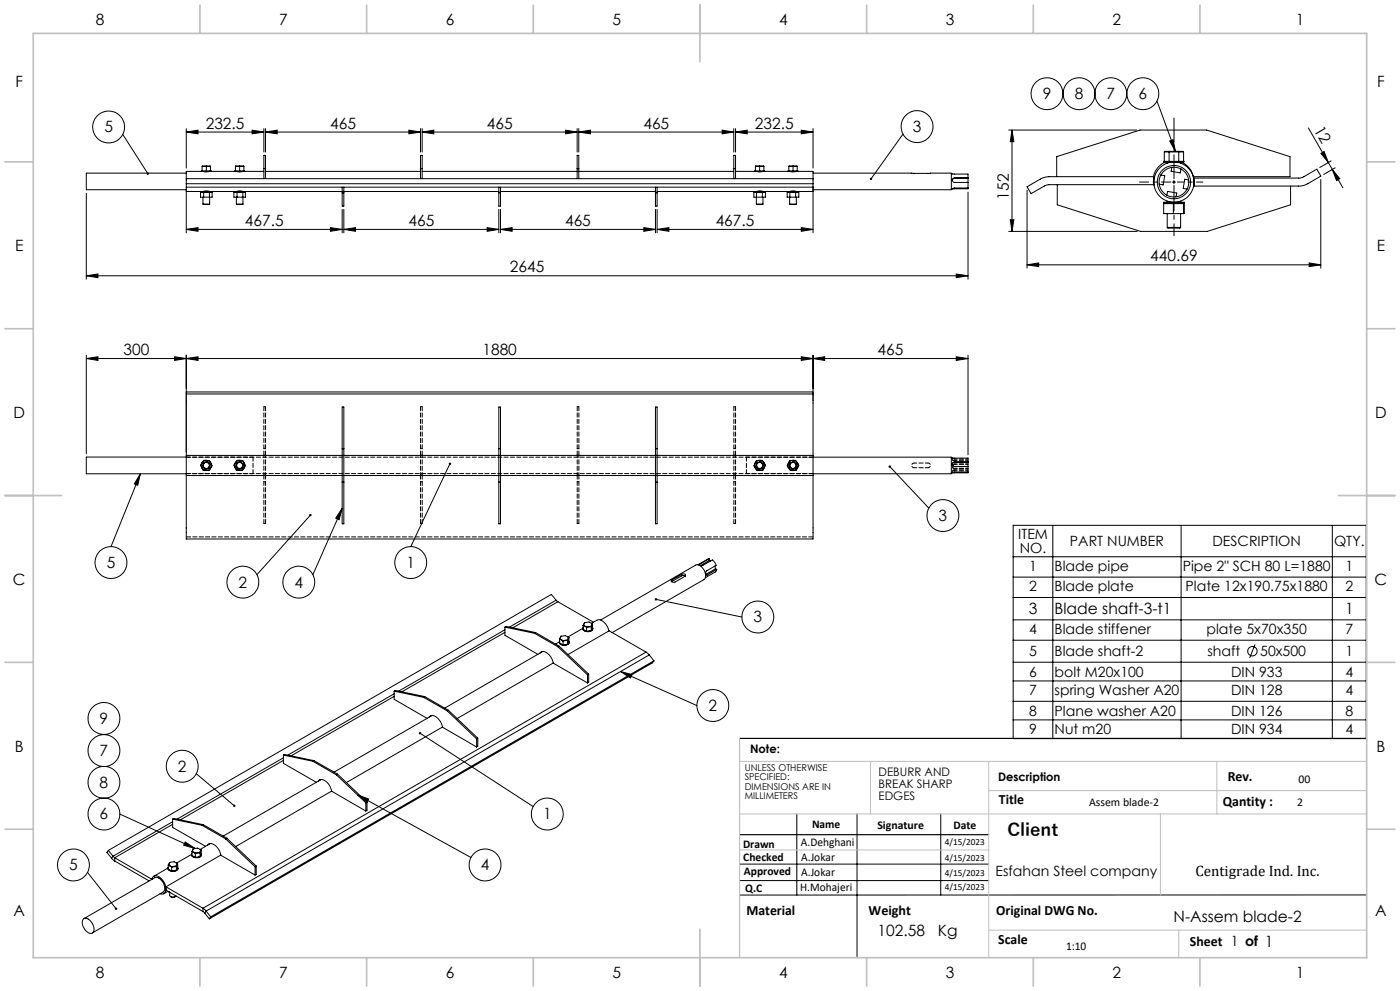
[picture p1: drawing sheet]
<svg xmlns="http://www.w3.org/2000/svg" width="420mm" height="297mm" viewBox="0 0 420 297" stroke-linecap="round" stroke-linejoin="round" font-family="sans-serif">
<g fill="none" stroke="#000" stroke-width=".3">
<path d="M55.9 39.6l3.5-.6v1.1zM55.9 38.6v11.8M55.9 39.6h23.3M75.6 39l3.6 .6-3.6 .5zM79.2 38.6v7M79.7 39.6l3.4-.6v1.1zM79.7 39.6h46.5M79.7 38.6v7M122.7 39l3.5 .6-3.5 .5zM126.2 38.6v7M126.6 39.6l3.5-.6v1.1zM126.6 39.6h46.5"/>
<path d="M126.6 38.6v7M169.7 39l3.4 .6-3.4 .5zM173.1 38.6v7M173.6 39.6l3.5-.6v1.1zM173.6 39.6h46.5M173.6 38.6v7M216.6 39l3.5 .6-3.5 .5zM220.1 38.6v7M220.7 39.6l3.5-.6v1.1zM220.7 39.6h23.2M220.7 38.6v7M240.4 39l3.5 .6-3.5 .5z"/>
<path d="M243.9 38.6v11.8M302.6 39h38.4M303.6 39l.6 3.5h-1.1zM303.6 39v30.4M347.1 30.3l5.5 15.1M392.5 38.3l10.4 18M25.9 57.9v25.8M36.8 40.3l7.5 11.7M55.9 57.1v12.7M55.9 51.9h-30v5h30M55.9 53.5v2.6M55.9 56.1v1.3h4.5"/>
<path d="M55.9 56.1h188v1.3h-4.5M55.9 55.1h188M55.9 53.5h188M60.1 57.6h3.5v1.5h-3.5zM60.4 57.4h3M60.4 57.4v.2M60.4 51.4h3M60.4 51.4h-4.5v2.1M60.6 49.8h2.5M60.6 49.8v1.5M60.9 51.4l.9 .1 1.1-.1M60.9 57.4l.9-.2 1.1 .2"/>
<path d="M60.9 59.1v2.1M61.1 57.6v1.5M61.9 49.8v1.5M62.8 57.6v1.5M62.9 57.4h.1M62.9 51.4h.1M62.9 59.1v2.1M63.1 49.8v1.5M63.4 57.5v.1M63.4 51.4h7M63.4 57.4l-3 .1M63.4 57.4h6.9"/>
<path d="M70.2 57.6h3.4v1.5h-3.4zM70.3 57.5h3.1M70.3 57.4h3.1M70.3 57.4l.1 .2M70.4 51.4h3M70.6 49.8h2.6M70.6 49.8v1.5M70.9 51.4l.9 .1 1.1-.1M70.9 57.4l.9-.2 1.1 .2M70.9 59.1v2.1M71.1 57.6v1.5M71.9 49.8v1.5"/>
<path d="M72.8 57.6v1.5M72.9 57.4h.1M72.9 51.4h.1M72.9 59.1v2.1M73.2 49.8v1.5M73.4 51.4h5.8M73.4 57.4v.2M73.4 57.4h29.3M79.2 53.5v-6.9h.5v6.9M79.2 50.5h.5M79.7 51.4h46.5M102.7 56.1v5.7h.5v-5.7"/>
<path d="M102.7 57.8h.5M103.2 57.4h46.4M126.2 53.5v-6.9h.4v6.9M126.2 50.5h.4M126.6 51.4h46.5M149.6 56.1v5.7h.5v-5.7M149.6 57.8h.5M150.1 57.4h46.5M173.1 53.5v-6.9h.5v6.9M173.1 50.5h.5M173.6 51.4h46.5M196.6 56.1v5.7h.5v-5.7"/>
<path d="M196.6 57.8h.5M197.1 57.4h29.2M220.1 53.5v-6.9h.6v6.9M220.1 50.5h.6M220.7 51.4h5.7M226.2 57.6h3.4v1.5h-3.4zM226.3 57.4l3.1 .1M226.3 57.4h3.1M226.4 51.4h3M226.4 57.5v.1M226.6 49.8h2.6M226.6 49.8v1.5"/>
<path d="M226.9 57.4l.9-.2 1.1 .2M226.9 51.4l.9 .1 1.1-.1M226.9 59.1v2.1M226.9 57.6v1.5M227.9 49.8v1.5M228.7 57.6v1.5M228.9 57.4h.1M228.9 51.4h.1M228.9 59.1v2.1M229.2 49.8v1.5M229.4 51.4h7M229.4 57.4v.2"/>
<path d="M229.4 57.4h7M236.1 57.6h3.5v1.5h-3.5zM236.4 57.4h3M236.4 57.4l3 .1M236.4 51.4h3M236.4 57.5v.1M236.6 49.8h2.5M236.6 49.8v1.5M236.9 57.4l.9-.2 1.1 .2M236.9 51.4l.9 .1 1.1-.1M237 57.6l-.1 3.6M237.9 49.8v1.5"/>
<path d="M238.7 57.6v1.5M238.9 57.4h.1M238.9 51.4h.1M238.9 59.1v2.1M239.1 49.8v1.5M239.4 51.4h4.5v2.1M239.4 57.4v.2M243.9 51.9h41.5v5h-41.5M243.9 53.5v16.3M270.9 40.2l-9.6 13.4M285.4 52.1l5 .1v1.1M285.4 56.6h.4"/>
<path d="M285.7 56.5l.7-.2h4v.3zM290.4 53.3h-4a.69 .69 0 0 0-.7 .7 .69 .69 0 0 0 .7 .7h4M290.4 54.7v1.6M290.4 53.4h-4l-.4 .2-.3 .5M290.4 53.3v1.4M290.4 57.6v26.1M308.1 57v23.4M317.2 55.3v6.1l25 8h20l25-8v-5.6M346.1 55.3v-2.4h-31.4l-2.3 .6-4.3 2.5 1.2 2 4.1-2.3 1.3-.4 31.5 .1M347.8 55.2a4.6 4.6 0 0 0 2.3 3.3M348.3 52.5l-.5 1.4v1.3M348.3 52.5l1.1 .2-.5 2.7-1.1-.2"/>
<path d="M349.2 48.4h6v.1h-4.6a1.25 1.25 0 0 1-1.4-.1zM349.3 45.5h5.8M349.3 45.5l.2-.1h5.4l.2 .1M349.3 45.5v2.9M349.6 48.5a6 6 0 0 0-3.6 4.4M350.1 58.5l1 .4 1.7 .1M350.1 58.5l.2-1.1 2.7 .5-.2 1.1M350.2 48.5v.4M350.8 45.4l-.1 3M350.9 42.3l1-.4 .7 3.5zM351.5 50.2a4.6 4.6 0 0 0-3.2 2.3M351.5 50.2h1.3l1.5 .5"/>
<path d="M351.5 50.2l-.2 1.1 2.8 .5 .2-1.1M351.7 54.6h1M352.2 54.1v1M353.5 45.4l.1 3M354.2 48.5v.4M354.3 50.7a4.4 4.4 0 0 1 2.3 3.2M354.4 48.5a6.2 6.2 0 0 1 3.6 4.4h29v-5.9l-25-8h-20l-25 8v5.9M355.1 45.5v2.9M356.1 56.7a4.2 4.2 0 0 1-3.3 2.3M356.6 53.9l-.1 1.8-.4 1M356.6 53.9l-1.2-.2-.4 2.8 1.1 .2M358.2 55.3h.1"/>
<path d="M358.2 53.4h31.8l1.1-.4 3.9-2.3 1.2 2.1-4.5 2.6-1.7 .4h-31.8zM396.2 53.8v26.6M396.3 46l.9-.6 1.3 3.3zM399.3 48.2l-3.4 2M399.7 50.8l2.2 2.7-.9 .6zM400.5 50.3l-3.4 2M55.9 68.8l3.5-.6v1.1zM55.9 68.8h46.8M60.9 61.2h2M70.9 61.2h2M99.1 68.2l3.6 .6-3.6 .5zM102.7 62.8v7"/>
<path d="M103.2 68.8l3.4-.6v1.1zM103.2 68.8h46.4M103.2 62.8v7M146.2 68.2l3.4 .6-3.4 .5zM149.6 62.8v7M150.1 68.8l3.5-.6v1.1zM150.1 68.8h46.5M150.1 62.8v7M193.1 68.2l3.5 .6-3.5 .5zM196.6 62.8v7M197.1 68.8l3.6-.6v1.1zM197.1 68.8h46.8"/>
<path d="M197.1 62.8v7M226.9 61.2h2M236.9 61.2h2M240.4 68.2l3.5 .6-3.5 .5zM302.6 69.4h38.6M303.1 65.9h1.1l-.6 3.5zM308.1 79.4l3.5-.6v1.1zM308.1 79.4h88.1M349.1 60.6h6.2v.2h-6.2zM349.1 61h6.1v3h-6.1zM349.2 60.8v.2M350.2 68.2h4"/>
<path d="M350.2 68.2l.2 .2h3.6l.2-.2M350.2 60.3v.3M350.2 64v4.2M352 61v3M354.2 60.3v.3M354.2 64v4.2M355.1 61v3M355.2 60.8v.2M392.7 78.8l3.5 .6-3.5 .5zM25.9 82.7l3.5-.6v1.1zM25.9 82.7h264.5M286.9 82.1l3.5 .6-3.5 .5z"/>
<path d="M25.9 107.5l3.5-.6v1.1zM25.9 106.5v29.5M25.9 107.5h264.5M52.4 106.9l3.5 .6-3.5 .5zM55.9 107.5l3.5-.6v1.1zM55.9 106.5v30M55.9 118.1h188M55.9 117.5h188M240.4 106.9l3.5 .6-3.5 .5zM243.9 107.5l3.5-.6v1.1zM243.9 106.5v30M286.9 106.9l3.5 .6-3.5 .5z"/>
<path d="M290.4 106.5v29.8M55.9 137h-30v5h30M55.9 120v.8M55.9 136.5v6M55.9 136.5h46.8M60.4 139.8l.3 .7M60.9 138.4l-.5 .6M61.1 138h1.7l.8 1.6-.9 1.4h-1.7l-.9-1.6zM61.6 138h.8M63 138.5l.4 .7M63.4 140l-.5 .6M70.4 139.8l.3 .7"/>
<path d="M70.8 138.4l-.4 .6M71.1 138h1.7l.8 1.6-.9 1.4h-1.8l-.7-1.6zM71.6 138h.8M73.1 138.5l.3 .7M73.4 140l-.4 .6M102.7 122h.5v35h-.5zM102.7 134.5h.5M103.2 136.5h46.4M135 139l-11.8 24.8M149.6 122h.5v35h-.5zM149.6 134.5h.5M150.1 136.5h46.5"/>
<path d="M196.6 122h.5v35h-.5zM196.6 134.5h.5M197.1 136.5h46.8M226.4 140l.4 .6M226.7 138.5l-.3 .7M226.9 138h1.8l.9 1.4-.8 1.6h-1.7l-.9-1.4zM228.2 138h-.8M229 138.4l.4 .6M229.4 139.8l-.3 .7M236.4 140l.5 .6M236.7 138.5l-.3 .7M237 138h1.7l.9 1.4-.8 1.6h-1.7l-1-1.4z"/>
<path d="M238.2 138h-.8M238.9 138.4l.5 .6M239.4 139.8l-.4 .7M243.9 137h41.5v5h-41.5M243.9 136.5v6M266.9 139.8l11.8 12.5M285.4 137.3h5v1.1M290.4 138.5h-4l-.4 .2-.3 .5M290.4 138.4h-4a.69 .69 0 0 0-.7 .7 .69 .69 0 0 0 .7 .7h4M290.4 139.8v1.7M290.4 138.4v1.4M42.1 142l-.8 3.4-1-.4z"/>
<path d="M42.1 142l-8.8 21.8M55.9 142.5v19h188v-19M55.9 142.5h46.8M61.4 141h.8M71.4 141h.8M93.1 154.4l-16 17.8M102.7 144.5h.5M102.7 152.3l-1 3.4-1-.4zM102.7 152.3l-8.8 19.9M103.2 142.5h46.4M149.6 144.5h.5M150.1 142.5h46.5"/>
<path d="M196.6 144.5h.5M197.1 142.5h46.8M228.4 141h-.8M238.4 141h-.8M285.4 141.7h.4M285.7 141.7l.5-.2h4.2v.2zM304 157.4h105.9v64h-105.9zM315.8 157.4v64M354.3 157.4v64M399.7 157.4v64M166.8 179.9l.6 .4M166.8 179.9l-1.4-1.8-132.9 76.8"/>
<path d="M166.8 179.9l-14 8.1M196.8 179.6l25.8 5.3M201.5 173.8v.5M201.5 174.3h.1M204.5 172.2a.58 .58 0 0 1 .8-.2 .58 .58 0 0 1 .2 .7l-3 1.7a.83 .83 0 0 1-1.2-.4l.2-.2M204.5 172.6h1.1M204.5 172.2l-3 1.6M204.5 172.6l-3 1.7M204.5 172.2v.4M209.9 169.1l-.1 .1a.62 .62 0 0 0 .4 .5 .62 .62 0 0 0 .7-.3l2.8-1.6 .7 .7 .4 .9-2.8 1.7a.63 .63 0 0 0-.4 .7 .63 .63 0 0 0 .6 .5M209.9 169.1v.4M211.8 172.1l-.1 .1"/>
<path d="M211.8 172.1l.4 .2M212.7 167.5l-3.3 1.8M212.7 167.5l-2.8 1.6M212.7 167.5l.1 .5M212.8 168l.4 .1M212.8 168l-2.7 1.5M214.5 169.6l.1 .9M214.6 170.5l-2.8 1.6M214.6 170.5l.4 .1M215 170.6l-.3 .8-3.1 1.7M215 170.6l-2.8 1.7M304 166.9h105.9"/>
<path d="M304 173h105.9M304 179.1h105.9M151.5 188v2.4l9.9 5.7M151.5 188l8.8 1.8M151.5 188l.3-.3 8.9 1.9M151.5 189.5l-30.9 17.8M151.5 188.7l-31.9 18.4M160.3 189.8l7.1 4M160.7 189.6l-.4 .2M160.7 189.6l7 4.1M162 195.8a1.7 1.7 0 0 1 2.7 .4l.8 1 .5 1.6M162.5 195.3l-.2 .2"/>
<path d="M162.8 195.3l-29.4 16.9M165.9 198.7l-28.7 16.6M166 198.8l10.2 5.9M167.4 180.3l10.6 6.2M167.4 180.3l-13.6 7.9M167.4 193.8l8.8 8.4M167.7 193.7l-.3 .1M167.7 193.7l8.9 8.3M167.8 192.5a1.68 1.68 0 0 0 3 0M167.8 192.4l-1.1 .6M167.9 192.2a.93 .93 0 0 0 1.1 1.1h.7a.88 .88 0 0 0 1-1.1M167.9 191.5l1 .6"/>
<path d="M167.9 191.5v1.2l1 .6M168 191.4l.9 .6M168 191.4l-.1 .1M168.3 190.7l-.3 .7M168.3 190.7l1.3-.2 1 .5M168.3 190.7l-.4 .8M168.9 192.1v1.2M168.9 192v.1M170.2 191.8l-1.3 .2M170.2 191.8l.1 .1M170.3 191.9l-1.4 .2M170.3 193l-1.4 .3"/>
<path d="M170.3 191.9v1.1M170.6 191l-.4 .8M170.6 191l.1 .1M170.7 191.1l-.4 .8M170.7 191.1v1.1l-.4 .8M174.8 188.4a1.66 1.66 0 0 0 1.5 .9 1.66 1.66 0 0 0 1.5-.9M174.8 188.3l-4.4 2.6M174.9 188.1a1.1 1.1 0 0 0 .5 1 1.1 1.1 0 0 0 1.1 .1h.5a.82 .82 0 0 0 .8-1.1M174.9 187.5l1.1 .4M174.9 187.5l1.1 .5M174.9 187.5v1.1l1.1 .6M175.4 186.6l-.5 .9"/>
<path d="M175.4 186.6l1.3-.2 .9 .5M175.4 186.6l-.1 .1M176 188v1.2M176 187.9v.1M177.3 187.7l-1.3 .2M177.3 187.7l.1 .1M177.4 187.8l-1.4 .2M177.4 189l-1.4 .2M177.4 187.8v1.2M177.4 186.8l1.7-.9a3.1 3.1 0 0 1 3.4 2.7l.2 .5M177.6 186.9l-.3 .8M177.6 186.9l.2 .1"/>
<path d="M177.8 187l-.4 .8M177.8 187v1.2l-.4 .8M180.2 185.8l28.5-16.4a2.91 2.91 0 0 1 3 3l-.1 .8-.4 .5-27.5 15.9M193.8 195.4l1 .9M193.8 195.4l-132.9 76.8M193.8 195.4l-11.1-6.3-12.3 7.1M194.8 196.3l1.4 1.7M194.8 196.3l-133 76.7M196.2 198l-133 76.8M196.2 198l-.4 .6-133 76.8M304 185.8h105.9M304 191.9h105.9"/>
<path d="M304 198.5h105.9M376.5 193.1l-1.6 4.1M118.3 207.1v2.5l9.8 5.7M118.3 207.1l8.8 1.9M118.3 207.1l.3-.2 8.8 1.9M118.3 208.7l-31 17.8M118.3 207.9l-31.9 18.4M126 219.7l33.9 22M127.1 209l7.1 4M127.4 208.8l-.3 .2M127.4 208.8l7.1 4.1M128.7 214.9h.1a1.9 1.9 0 0 1 2.9 .7l.8 1.4 .3 .9 10.2 6"/>
<path d="M129.3 214.5l-.2 .2M129.6 214.5l-29.4 16.9M132.7 217.9l-28.8 16.6M134.2 213l8.8 8.4M134.5 212.9l-.3 .1M134.5 212.9l8.8 8.3M176.2 202.2v2.5M176.6 202l-.4 .2M176.6 202v2.5l-.4 .2M186.2 201.3l3.4 .9-.4 1zM186.2 201.3l22.9 10.2M304 204.1h105.9"/>
<path d="M304 210.2h105.9M304 215.8h105.9M58.9 231.9l11.4 9.6M85 226.3v2.5l9.9 5.7M85 226.3l8.8 1.8M85 226.3l.4-.2 8.8 1.9M85 227.9l-30.9 17.8M85 227.1l-31.9 18.4M93.8 228.1l7.1 4.1M94.2 228l-.4 .1M94.2 228l7.1 4M95.5 234.1a1.9 1.9 0 0 1 2.9 .7l.7 1.1 .4 1.2 10.2 6"/>
<path d="M96.1 233.7l-.3 .2M96.3 233.6l-29.3 17M99.5 237.1l-28.8 16.6M100.9 232.2l8.8 8.4M101.3 232l-.4 .2M101.3 232l8.8 8.4M107.3 238.2l3.3 1.3-.5 .9zM107.3 238.2l34 18.8M143 221.4v2.5M143.3 221.2l-.3 .2M143.3 221.2v2.5l-.3 .2M32.5 254.9l1.4 1.7"/>
<path d="M32.5 254.9l-.4 .6 1.4 1.7M33.5 257.2l.9 .9M33.9 256.6l.5 .5M33.9 256.6l-.4 .6M34.4 257.1l11.1 6.4M34.4 258.1l10.3 5.9M34.4 257.1v1M35.9 244l22.6 10.3M50.5 259.9a1.19 1.19 0 0 0 1.7 1.2l.4-.1a.76 .76 0 0 0 .7-1.1M50.5 259.3l1 .6M50.5 259.3v1.2l1 .5M50.6 259.2l.9 .5"/>
<path d="M50.6 259.2l-.1 .1M50.9 258.4l1.3-.1 1 .5M50.9 258.4l-.3 .8M50.9 258.4l-.4 .9M51.5 259.9v1.1M51.5 259.7v.2M51.8 245.5v2.5l9.9 5.6M51.8 245.5l8.8 1.8M51.8 245.5l.3-.2 8.9 1.9M51.8 247l-17.4 10.1M51.8 246.3l-17.9 10.3M52.8 259.5l-1.3 .2"/>
<path d="M52.8 259.5l.1 .2M52.9 259.7l-1.4 .2M52.9 259.7v1.1M53.2 258.8l-.4 .7M53.2 258.8l.1 .1M53.3 258.9l-.4 .8M53.3 258.9v1.1l-.4 .8M55.6 252.3l2.9 2-3.4-1zM57.5 256.1a1.72 1.72 0 0 0 3 .2v-.2M57.5 256.1l-4.5 2.6M57.6 255.8a.96 .96 0 0 0 .2 1 .96 .96 0 0 0 1 .2l.9-.1a.73 .73 0 0 0 .7-1.1M57.6 255.2l1 .6"/>
<path d="M57.6 255.2v1.2l1 .6M57.7 255.1l.9 .6M57.7 255.1l-.1 .1M58 254.4l1.3-.2 1 .5M58 254.4l-.3 .7M58 254.4l-.4 .8M58.6 255.8v1.2M58.6 255.7v.1M59.9 255.4l-1.3 .3M59.9 255.4l.1 .2M60 255.6l-1.4 .2M60 256.7l-1.4 .3"/>
<path d="M60 255.6v1.1M60.3 254.7l-.4 .7M60.3 254.7l.1 .1M60.4 254.8v1.1l-.4 .8M60.4 254.8l-.4 .8M60.6 247.3l7.1 4.1M61 247.2l-.4 .1M61 247.2l7.1 4M62.3 253.3a1.9 1.9 0 0 1 2.9 .7l.7 1.1 .4 1.2 10.2 6M62.8 252.9l-.2 .2M63.1 252.8l-3.1 1.8M66.3 256.3l-16.5 9.5"/>
<path d="M67.7 251.4l8.8 8.4M68.1 251.2l-.4 .2M68.1 251.2l8.8 8.4M76.5 259.8v2.5M76.9 259.6l-.4 .2M76.9 259.6v2.4l-.4 .3M109.7 240.6v2.5M110.1 240.4l-.4 .2M110.1 240.4v2.4l-.4 .3M221.9 259h74.7M239 243.9v24.3M257.1 243.9v43.1"/>
<path d="M282.2 243.9v24.3M25 275.4a1.84 1.84 0 0 1 2.6 1.2l.6 1.3a1.26 1.26 0 0 1-.5 1.7 1.26 1.26 0 0 1-1.8-.5 3 3 0 0 1-.9-3.7zM25.2 275.3l21.2-12.2a2.73 2.73 0 0 1 3 2.8 1.36 1.36 0 0 1-.5 1.5l-21.2 12.2M26.2 261.4l8.6 10.9M45.5 263.5a1.45 1.45 0 0 1 1.3-1.1 1.45 1.45 0 0 1 1.4 .8 3.7 3.7 0 0 1 1.2 4.5l-.8 .3-.6-.1M45.6 263.5h-.1M49.8 265.8l11.1 6.4M49.8 265.8v1l11.1 6.4M50.4 267.1l-1.2 .7M50.4 260.2a1.68 1.68 0 0 0 3 .2v-.2M50.4 260.1l-4.3 2.5M50.7 267.3l.1 .1"/>
<path d="M50.9 267.4v1l.3 .3 .9 .2 .7-.4M51.2 268.7h.1M52.6 268.7l-.7 .2-.6-.2M52.9 260.8l-1.4 .2M60.9 272.2l.9 .8M60.9 273.2l.5 .4M60.9 272.2v1M61.4 273.6l1.4 1.8M61.8 273l1.4 1.8M61.8 273l-.4 .6M63.2 274.8l-.4 .6M221.9 263.9h74.7"/>
<path d="M410 268.2h-188.1"/>
<circle cx="32.6" cy="38.1" r="4.8"/>
<circle cx="275.1" cy="38" r="4.8"/>
<circle cx="314.1" cy="28.1" r="4.8"/>
<circle cx="323.7" cy="28.1" r="4.8"/>
<circle cx="333.2" cy="28.1" r="4.8"/>
<circle cx="342.9" cy="28.1" r="4.8"/>
<circle cx="352.2" cy="54.6" r="6"/>
<circle cx="352.2" cy="54.6" r="5"/>
<circle cx="61.9" cy="139.5" r=".99"/>
<circle cx="61.9" cy="139.5" r=".9"/>
<circle cx="71.9" cy="139.5" r=".9"/>
<circle cx="71.9" cy="139.5" r="1"/>
<circle cx="227.9" cy="139.5" r=".89"/>
<circle cx="227.9" cy="139.5" r="1"/>
<circle cx="237.9" cy="139.5" r=".9"/>
<circle cx="237.9" cy="139.5" r=".99"/>
<circle cx="282.9" cy="154.5" r="4.8"/>
<circle cx="33.3" cy="168.6" r="4.8"/>
<circle cx="72.8" cy="174.5" r="4.8"/>
<circle cx="89.6" cy="174.5" r="4.8"/>
<circle cx="123.2" cy="168.6" r="4.8"/>
<circle cx="227.3" cy="184.9" r="4.8"/>
<circle cx="375.7" cy="195.2" r="1.4"/>
<circle cx="31.2" cy="215.3" r="4.8"/>
<circle cx="213.8" cy="211.4" r="4.8"/>
<circle cx="31.2" cy="225" r="4.8"/>
<circle cx="31.2" cy="234.5" r="4.8"/>
<circle cx="54.7" cy="229.7" r="4.8"/>
<circle cx="22" cy="259.2" r="4.8"/>
<circle cx="31.2" cy="244" r="4.8"/>
<circle cx="145.5" cy="259.2" r="4.8"/>
<circle cx="164.2" cy="244" r="4.8"/>
</g>
<path d="M352.2 53.6v-18.2" fill="none" stroke="#000" stroke-width=".3" stroke-dasharray="15.2 1.3 1.3 1.3" stroke-dashoffset="8.1"/>
<path d="M351.2 54.6h-9.3" fill="none" stroke="#000" stroke-width=".3" stroke-dasharray="15.2 1.3 1.3 1.3" stroke-dashoffset="12.5"/>
<path d="M352.2 55.6v15.1" fill="none" stroke="#000" stroke-width=".3" stroke-dasharray="15.2 1.3 1.3 1.3" stroke-dashoffset="7.6"/>
<path d="M353.2 54.6h7.7" fill="none" stroke="#000" stroke-width=".3" stroke-dasharray="15.2 1.3 1.3 1.3" stroke-dashoffset="13.3"/>
<path d="M221.9 221.3h188.1M221.9 250.2h74.7" fill="none" stroke="#000" stroke-width=".35"/>
<path d="M221.9 228.2h188.1M261.2 228.2v15.7M296.6 228.2v58.8M296.6 237h113.4M365.1 228.2v15.7M221.9 243.9h188.1M221.9 254.7h74.7M348.1 243.9v24.3M296.6 278.8h113.4M353.6 278.8v8.2" fill="none" stroke="#c0c0c0" stroke-width=".3"/>
<path d="M221.9 221.3v65.7" fill="none" stroke="#c0c0c0" stroke-width=".35"/>
<g fill="none" stroke="#c0c0c0" stroke-width=".5">
<path d="M10 10h400v277h-400zM60 1.5v8.5M110 1.5v8.5M160 1.5v8.5M210 1.5v17M260 1.5v8.5M310 1.5v8.5M360 1.5v8.5M1.5 48.5h8.5M410 48.5h8.5M1.5 98.5h8.5M410 98.5h8.5"/>
<path d="M1.5 148.5h17M401.5 148.5h17M1.5 198.5h8.5M410 198.5h8.5M1.5 248.5h8.5M410 248.5h8.5M210 278.5v17M60 287v8.5M110 287v8.5M160 287v8.5M260 287v8.5M310 287v8.5"/>
<path d="M360 287v8.5"/>
</g>
<g fill="#000">
<path d="M55.9 39.6l3.5-.6v1.1zM75.6 39l3.6 .6-3.6 .5zM220.7 39.6l3.5-.6v1.1zM240.4 39l3.5 .6-3.5 .5z"/>
<path d="M79.7 39.6l3.4-.6v1.1zM122.7 39l3.5 .6-3.5 .5zM126.6 39.6l3.5-.6v1.1zM169.7 39l3.4 .6-3.4 .5zM173.6 39.6l3.5-.6v1.1zM216.6 39l3.5 .6-3.5 .5z"/>
<path d="M303.6 39l.6 3.5h-1.1zM303.1 65.9h1.1l-.6 3.5z"/>
<path d="M399.7 50.8l2.2 2.7-.9 .6zM396.3 46l.9-.6 1.3 3.3z"/>
<path d="M55.9 68.8l3.5-.6v1.1zM99.1 68.2l3.6 .6-3.6 .5zM103.2 68.8l3.4-.6v1.1zM146.2 68.2l3.4 .6-3.4 .5zM150.1 68.8l3.5-.6v1.1zM193.1 68.2l3.5 .6-3.5 .5zM197.1 68.8l3.6-.6v1.1zM240.4 68.2l3.5 .6-3.5 .5z"/>
<path d="M308.1 79.4l3.5-.6v1.1zM392.7 78.8l3.5 .6-3.5 .5z"/>
<path d="M286.9 82.1l3.5 .6-3.5 .5zM25.9 82.7l3.5-.6v1.1z"/>
<path d="M25.9 107.5l3.5-.6v1.1zM52.4 106.9l3.5 .6-3.5 .5zM55.9 107.5l3.5-.6v1.1zM240.4 106.9l3.5 .6-3.5 .5zM243.9 107.5l3.5-.6v1.1zM286.9 106.9l3.5 .6-3.5 .5z"/>
<path d="M266.7 139.6a.36 .36 0 0 0 .1 .6 .36 .36 0 0 0 .5-.3 .36 .36 0 0 0-.5-.4l.1 .3zM42.1 142l-.8 3.4-1-.4zM134.7 138.7a.36 .36 0 0 0 .1 .6 .36 .36 0 0 0 .5-.1 .36 .36 0 0 0-.2-.5l-.1 .3 .1-.3zM92.9 154.1a.37 .37 0 0 0 0 .5 .37 .37 0 0 0 .5 0 .37 .37 0 0 0 0-.5l-.3 .3 .3-.3zM102.7 152.3l-1 3.4-1-.4zM44.1 51.8v.5h.5l-.3-.3 .3 .3v-.5zM261.1 53.3l-.1 .6 .3-.3-.2 .3a.36 .36 0 0 0 .6-.3 .36 .36 0 0 0-.6-.3zM196.6 179.3l-.2 .3h.4h-.4a.36 .36 0 0 0 .4 .4 .36 .36 0 0 0 .3-.5 .36 .36 0 0 0-.5-.2zM186.2 201.3l3.4 .9-.4 1zM70.1 241.2l-.1 .5 .5 .1-.2-.3 .3 .2v-.5zM34.6 272.1l-.1 .5 .5 .1-.2-.4 .2 .3 .1-.4zM107.3 238.2l3.3 1.3-.5 .9zM55.6 252.3l2.9 2-3.4-1zM125.7 219.5a.36 .36 0 0 0 .2 .6 .36 .36 0 0 0 .4-.4 .36 .36 0 0 0-.5-.2l.2 .2zM350.9 42.3l1-.4 .7 3.5z"/>
</g>
<g fill="none" stroke="#000" stroke-width=".3" stroke-dasharray="1.3 .6" stroke-dashoffset=".7">
<path d="M60.7 138.8l1.2-.8M60.8 138.8l1.1-.7M61.9 138l1.3 .8M61.9 138.1l1.2 .7M63.1 138.8v1.3M63.2 138.8v1.4M70.7 138.8l1.2-.8M70.8 138.8l1.1-.7M71.9 138l1.3 .8M71.9 138.1l1.2 .7M73.1 138.8v1.3M73.2 138.8v1.4"/>
<path d="M226.7 138.8l1.2-.8M226.8 138.8l1.1-.7M227.9 138l1.3 .8M227.9 138.1l1.2 .7M229.1 138.8v1.3M229.2 138.8v1.4M236.7 138.8l1.2-.8M236.8 138.8l1.1-.7M237.9 138l1.3 .8M237.9 138.1l1.2 .7M239.1 138.8v1.3M239.2 138.8v1.4"/>
<path d="M286.4 138.1l-.7-.1 .7-.2M60.7 140.2v-1.4M60.8 140.1v-1.3M61.1 140.7a1.5 1.5 0 0 1 .1-2.5 1.5 1.5 0 0 1 2.2 1.2 1.5 1.5 0 0 1-2.1 1.4l-.2-.1M61.9 140.9l-1.2-.7M61.9 140.8l-1.1-.7M63.1 140.1l-1.2 .7M63.2 140.2l-1.3 .7M70.7 140.2v-1.4M70.8 140.1v-1.3M71.1 140.7a1.5 1.5 0 0 1 .1-2.5 1.5 1.5 0 0 1 2.2 1.2 1.5 1.5 0 0 1-2.1 1.4l-.2-.1M71.9 140.9l-1.2-.7"/>
<path d="M71.9 140.8l-1.1-.7M73.1 140.1l-1.2 .7M73.2 140.2l-1.3 .7M226.7 140.2v-1.4M226.8 140.1v-1.3M227.9 140.9l-1.2-.7M227.9 140.8l-1.1-.7M228.7 140.7a1.5 1.5 0 0 1-2.3-1.1 1.5 1.5 0 0 1 2-1.5 1.5 1.5 0 0 1 .5 2.5l-.2 .1M229.1 140.1l-1.2 .7M229.2 140.2l-1.3 .7M236.7 140.2v-1.4M236.8 140.1v-1.3"/>
<path d="M237.9 140.9l-1.2-.7M237.9 140.8l-1.1-.7M238.7 140.7a1.5 1.5 0 0 1-2.3-1.1 1.5 1.5 0 0 1 2-1.5 1.5 1.5 0 0 1 .5 2.5l-.2 .1M239.1 140.1l-1.2 .7M239.2 140.2l-1.3 .7M286.4 140.9l-.7 .1 .7 .1"/>
</g>
<g fill="none" stroke="#000" stroke-width=".3" stroke-dasharray="1.3 .6">
<path d="M60.7 138.8h.1M60.9 139.5v-.1M60.9 139.6v-.1M61.9 138v.1M62.8 138.2l-.4-.2M62.8 140l-.1 .1M62.9 139.4v.1M62.9 139.5v.2M62.9 139.5v-.1M63.1 138.4l-.3-.2M63.1 138.8h.1M70.7 138.8h.1"/>
<path d="M70.9 139.5v-.1M70.9 139.6v-.1M71.9 138v.1M72.8 138.2l-.4-.2M72.8 140l-.1 .1M72.9 139.4v.1M72.9 139.5v.2M72.9 139.5v-.1M73.1 138.4l-.3-.2M73.1 138.8h.1M79.2 121.9v14.5M79.7 121.9h-.5"/>
<path d="M79.7 121.9v14.5M79.7 136.4h-.5M79.7 134.4h-.5M102.7 136.5h.5M103.2 136.5h-.5M126.2 121.9v14.5M126.7 136.4h-.5M126.7 121.9h-.5M126.7 121.9v14.5M126.7 134.4h-.5M149.7 136.5h.5M150.2 136.5h-.5"/>
<path d="M173.2 121.9v14.5M173.7 136.4h-.5M173.7 121.9v14.5M173.7 121.9h-.5M173.7 134.4h-.5M196.7 136.5h.5M197.2 136.5h-.5M220.2 121.9v14.5M220.7 121.9h-.5M220.7 136.4h-.5M220.7 121.9v14.5M220.7 134.4h-.5"/>
<path d="M226.8 138.8h-.1M226.9 139.5v-.1M226.9 139.6v-.1M227 139.8l-.1-.1M227.1 138.2l-.3 .2M227.5 138l-.4 .2M227.9 138v.1M228.9 139.5v-.2M228.9 139.5h.1M229.2 138.8h-.1M236.8 138.8h-.1M236.9 139.5v-.1"/>
<path d="M236.9 139.6v-.1M237 139.8l-.1-.1M237.1 138.2l-.3 .2M237.5 138l-.4 .2M237.9 138v.1M238.9 139.5v-.2M238.9 139.5h.1M239.2 138.8h-.1M243.9 137h-188M285.7 139.1v.1M285.7 139.7v.2M55.9 141.9h188"/>
<path d="M60.7 140.2l.1-.1M61.9 140.8v.1M63.1 140.1l.1 .1M70.7 140.2l.1-.1M71.9 140.8v.1M73.1 140.1l.1 .1M79.2 142.4v14.5M79.7 142.4h-.5M79.7 156.9h-.5M79.7 142.4v14.5M79.7 144.4h-.5M102.7 142.5h.5"/>
<path d="M103.2 142.5h-.5M126.2 142.4v14.5M126.7 142.4h-.5M126.7 156.9h-.5M126.7 142.4v14.5M126.7 144.4h-.5M149.7 142.5h.5M150.2 142.5h-.5M173.2 142.4v14.5M173.7 142.4h-.5M173.7 156.9h-.5M173.7 142.4v14.5"/>
<path d="M173.7 144.4h-.5M196.7 142.5h.5M197.2 142.5h-.5M220.2 142.4v14.5M220.7 142.4h-.5M220.7 156.9h-.5M220.7 142.4v14.5M220.7 144.4h-.5M226.8 140.1l-.1 .1M227.9 140.8v.1M229.2 140.2l-.1-.1M236.8 140.1l-.1 .1"/>
<path d="M237.9 140.8v.1M239.2 140.2l-.1-.1M55.9 160.9h188"/>
</g>
<g fill="none" stroke="#000" stroke-width=".3" stroke-dasharray="1.3 .6" stroke-dashoffset=".4">
<path d="M60.4 139v.8M61.6 138l-.7 .3M63.4 140v-.9M70.4 139v.8M71.6 138l-.7 .3M73.4 140v-.9M226.4 139.1v.9M229 138.3l-.8-.3M229.4 139.8v-.8M236.4 139.1v.9M239 138.3l-.8-.3M239.4 139.8v-.8"/>
<path d="M278.4 138.8h-4.2M286.4 137.5l-.6-.3M60.8 140.5l.7 .5M62.2 141l.8-.4M70.8 140.5l.7 .5M72.2 141l.8-.4M226.9 140.6l.7 .4M228.4 141l.7-.5M236.9 140.6l.7 .4M238.4 141l.7-.5M274.2 140.2h4.2"/>
</g>
<path d="M75.9 137h-20M228.8 138.9a1.05 1.05 0 0 0-1.8 0 1.05 1.05 0 0 0 .8 1.6 1.05 1.05 0 0 0 1.1-1.4l-.1-.2M238.8 138.9a1.05 1.05 0 0 0-1.8 0 1.05 1.05 0 0 0 .8 1.6 1.05 1.05 0 0 0 1.1-1.4l-.1-.2M243.9 137h-20M55.9 141.9h20M62.8 140.1a1.05 1.05 0 0 0-.8-1.7 1.05 1.05 0 0 0-1.1 1.4 1.05 1.05 0 0 0 1.8 .4l.1-.1M72.8 140.1a1.05 1.05 0 0 0-.8-1.7 1.05 1.05 0 0 0-1.1 1.4 1.05 1.05 0 0 0 1.8 .4l.1-.1M223.9 141.9h20" fill="none" stroke="#000" stroke-width=".3" stroke-dasharray="1.3 .6" stroke-dashoffset=".2"/>
<path d="M75.9 137v4.9M223.9 141.9v-4.9" fill="none" stroke="#000" stroke-width=".3" stroke-dasharray="1.3 .6" stroke-dashoffset=".1"/>
<g fill="none" stroke="#000" stroke-width=".3" stroke-dasharray="1.3 .6" stroke-dashoffset=".5">
<path d="M79.2 136.4v6M79.7 136.4v6M126.2 136.4v6M126.7 136.4v6M173.2 136.4v6M173.7 136.4v6M220.2 136.4v6M220.7 136.4v6M274.2 138.8a.7 .7 0 0 0-.7 .7 .7 .7 0 0 0 .7 .7M286.4 139.2h4M286.4 139.9h4M286.4 137.8h4"/>
<path d="M286.4 139.1h4M290.4 137.5h-4M290.4 138.1h-4M278.4 140.2a.7 .7 0 0 0 .7-.7 .7 .7 0 0 0-.7-.7M286.4 140.5a.69 .69 0 0 1-.7-.7 .69 .69 0 0 1 .7-.6M286.4 141.1h4M286.4 140.4a.69 .69 0 0 1-.7-.7 .69 .69 0 0 1 .7-.6M290.4 140.5h-4M290.4 140.9h-4M290.4 140.4h-4"/>
</g>
<path d="M285.7 139.2l.2 .4 .5 .3" fill="none" stroke="#000" stroke-width=".3" stroke-dasharray="1.3 .6" stroke-dashoffset=".6"/>
<path d="M285.7 137.3v.7M285.7 141v.7" fill="none" stroke="#000" stroke-width=".3" stroke-dasharray="1.3 .6" stroke-dashoffset=".3"/>
<text font-size="5.3" x="302.2" y="250.7">Client</text>
<g font-size="4.7">
<text x="28.7" y="7.6">8</text>
<text x="83.7" y="7.6">7</text>
<text x="133.7" y="7.6">6</text>
<text x="183.7" y="7.6">5</text>
<text x="233.7" y="7.6">4</text>
<text x="283.7" y="7.6">3</text>
<text x="333.7" y="7.6">2</text>
<text x="388.7" y="7.6">1</text>
<text x="4.6" y="26.1">F</text>
<text x="312.8" y="29.7">9</text>
<text x="322.4" y="29.7">8</text>
<text x="332" y="29.7">7</text>
<text x="341.6" y="29.7">6</text>
<text x="413.1" y="26.1">F</text>
<text x="31.3" y="39.7">5</text>
<text x="61.7" y="38.5">232.5</text>
<text x="99" y="38.5">465</text>
<text x="146" y="38.5">465</text>
<text x="193" y="38.5">465</text>
<text x="226.5" y="38.5">232.5</text>
<text x="273.8" y="39.6">3</text>
<text x="394" y="38.9" transform="rotate(60 394 38.9)">12</text>
<text x="302.6" y="59.9" transform="rotate(-90 302.6 59.9)">152</text>
<text x="73.5" y="67.7">467.5</text>
<text x="122.5" y="67.7">465</text>
<text x="169.5" y="67.7">465</text>
<text x="214.7" y="67.7">467.5</text>
<text x="4.5" y="75.3">E</text>
<text x="413" y="75.3">E</text>
<text x="153" y="81.6">2645</text>
<text x="345.1" y="78.3">440.69</text>
<text x="37" y="106.4">300</text>
<text x="144.7" y="106.4">1880</text>
<text x="263.3" y="106.4">465</text>
<text x="4" y="125.3">D</text>
<text x="412.5" y="125.3">D</text>
<text x="281.6" y="156.1">3</text>
<text x="32" y="170.2">5</text>
<text x="121.9" y="170.2">1</text>
<text x="3.9" y="175.3">C</text>
<text x="71.6" y="176.1">2</text>
<text x="88.4" y="176.1">4</text>
<text x="412.4" y="175.3">C</text>
<text x="308.6" y="184.1">3</text>
<text x="316.4" y="184.1">Blade shaft-3-t1</text>
<text x="403.5" y="184.1">1</text>
<text x="226.1" y="186.5">3</text>
<text x="212.6" y="213.1">2</text>
<text x="29.9" y="216.9">9</text>
<text x="4.4" y="225.3">B</text>
<text x="29.9" y="226.6">7</text>
<text x="412.9" y="225.3">B</text>
<text x="53.4" y="231.3">2</text>
<text x="29.9" y="236.1">8</text>
<text x="29.9" y="245.6">6</text>
<text x="162.9" y="245.6">1</text>
<text x="20.7" y="260.8">5</text>
<text x="144.2" y="260.8">4</text>
<text x="4" y="274.6">A</text>
<text x="412.5" y="274.6">A</text>
<text x="263.3" y="280.5">102.58</text>
<text x="281.4" y="280.5">Kg</text>
<text x="352.1" y="276.4">N-Assem blade-2</text>
<text x="28.7" y="293.1">8</text>
<text x="83.7" y="293.1">7</text>
<text x="133.7" y="293.1">6</text>
<text x="183.7" y="293.1">5</text>
<text x="233.7" y="293.1">4</text>
<text x="283.7" y="293.1">3</text>
<text x="333.7" y="293.1">2</text>
<text x="388.7" y="293.1">1</text>
</g>
<text font-size="4.5" x="358.6" y="262.6">Centigrade Ind. Inc.</text>
<g font-size="4.2">
<text x="305.5" y="161.6">ITEM</text>
<text x="305.9" y="165.7">NO.</text>
<text x="321" y="163.7">PART NUMBER</text>
<text x="363.7" y="163.7">DESCRIPTION</text>
<text x="400.2" y="163.7">QTY.</text>
<text x="308.7" y="171">1</text>
<text x="316.4" y="171">Blade pipe</text>
<text x="354.8" y="171">Pipe 2&quot; SCH 80 L=1880</text>
<text x="403.6" y="171">1</text>
<text x="308.7" y="177.1">2</text>
<text x="316.4" y="177.1">Blade plate</text>
<text x="355.7" y="177.1">Plate 12x190.75x1880</text>
<text x="403.6" y="177.1">2</text>
<text x="308.7" y="189.9">4</text>
<text x="316.4" y="189.9">Blade stiffener</text>
<text x="362" y="189.9">plate 5x70x350</text>
<text x="403.6" y="189.9">7</text>
<text x="308.7" y="196.7">5</text>
<text x="316.4" y="196.7">Blade shaft-2</text>
<text x="362.2" y="196.7">shaft</text>
<text x="378.1" y="196.7">50x500</text>
<text x="403.6" y="196.7">1</text>
<text x="308.7" y="202.8">6</text>
<text x="316.4" y="202.8">bolt M20x100</text>
<text x="369.3" y="202.8">DIN 933</text>
<text x="403.6" y="202.8">4</text>
<text x="308.7" y="208.2">7</text>
<text x="316.4" y="208.2">spring Washer A20</text>
<text x="369.3" y="208.2">DIN 128</text>
<text x="403.6" y="208.2">4</text>
<text x="308.7" y="214.5">8</text>
<text x="316.4" y="214.5">Plane washer A20</text>
<text x="369.3" y="214.5">DIN 126</text>
<text x="403.6" y="214.5">8</text>
<text x="308.7" y="220.1">9</text>
<text x="316.4" y="220.1">Nut m20</text>
<text x="369.3" y="220.1">DIN 934</text>
<text x="403.6" y="220.1">4</text>
<text x="368.3" y="234.1">Rev.</text>
<text x="299.7" y="240.9">Title</text>
<text x="366.8" y="241.6">Qantity :</text>
<text x="298.6" y="262.6">Esfahan Steel company</text>
<text x="223.9" y="274.2">Material</text>
<text x="260.6" y="274.2">Weight</text>
<text x="298.9" y="274.2">Original DWG No.</text>
<text x="299.5" y="282.8">Scale</text>
<text x="357" y="283.6">Sheet 1 of 1</text>
</g>
<g font-size="3.5">
<text x="225" y="225.7">Note:</text>
<text x="263.6" y="232.6">DEBURR AND</text>
<text x="263.6" y="236.1">BREAK SHARP</text>
<text x="263.6" y="239.7">EDGES</text>
<text x="299.4" y="234.1">Description</text>
<text x="389.6" y="234.7">00</text>
<text x="326.7" y="241.6">Assem blade-2</text>
<text x="389.2" y="241.6">2</text>
<text x="243.6" y="248.1">Name</text>
<text x="263.2" y="248.5">Signature</text>
<text x="286" y="248.5">Date</text>
<text x="222.9" y="254">Drawn</text>
<text x="240.3" y="253.6">A.Dehghani</text>
<text x="240.4" y="257.9">A.Jokar</text>
<text x="223" y="258.1">Checked</text>
<text x="223.2" y="262.1">Approved</text>
<text x="240.4" y="262.4">A.Jokar</text>
<text x="223.6" y="267.4">Q.C</text>
<text x="240.1" y="267.1">H.Mohajeri</text>
<text x="319.8" y="284.6">1:10</text>
</g>
<g font-size="2.8">
<text x="223.4" y="231">UNLESS OTHERWISE</text>
<text x="223.4" y="233.8">SPECIFIED:</text>
<text x="223.4" y="236.7">DIMENSIONS ARE IN</text>
<text x="223.4" y="239.5">MILLIMETERS</text>
<text x="283.5" y="253.2">4/15/2023</text>
<text x="283.5" y="258.1">4/15/2023</text>
<text x="283.5" y="262.7">4/15/2023</text>
<text x="283.5" y="266.6">4/15/2023</text>
</g>
</svg>
